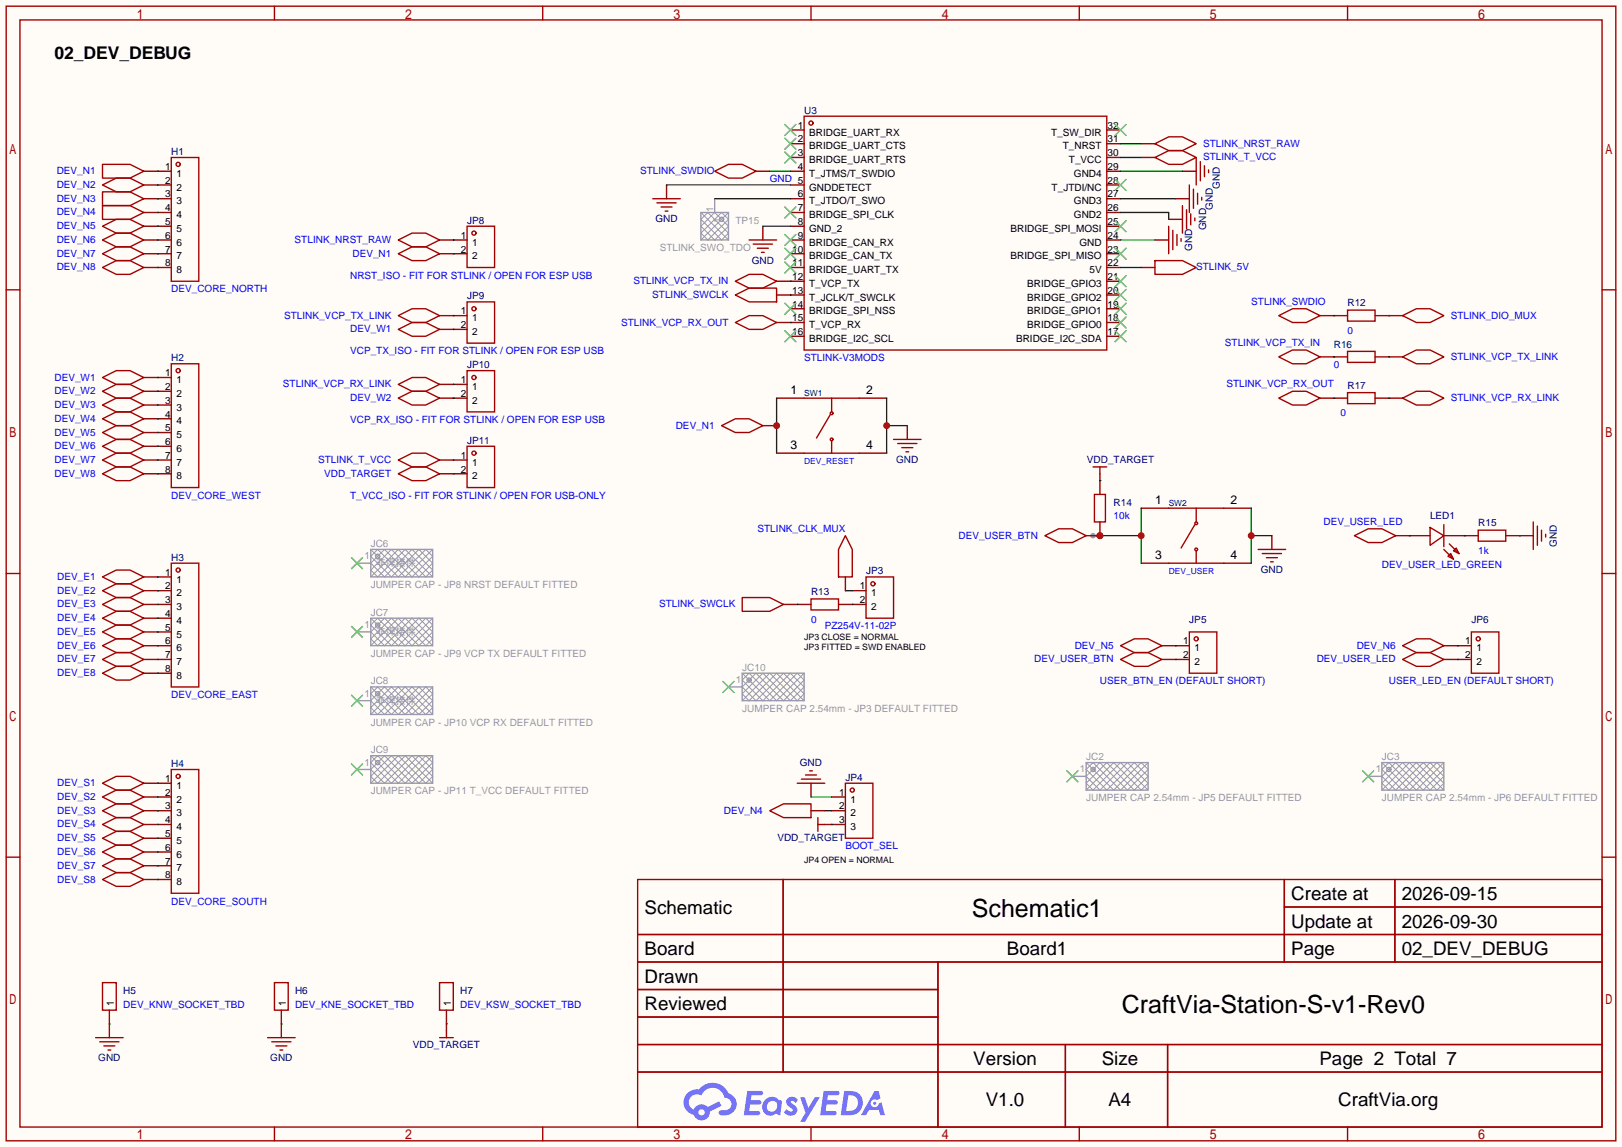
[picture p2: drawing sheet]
<svg xmlns="http://www.w3.org/2000/svg" width="299mm" height="212mm" viewBox="0 0 299 212" stroke-linecap="round" stroke-linejoin="round" font-family="sans-serif">
<path d="M0 0h299.5v211.8h-299.5z" fill="#fffcf7"/>
<g fill="none" stroke="#a10000" stroke-width=".25">
<path d="M1.1 1.1h297.2v209.6h-297.2zM3.7 3.7h292.1v204.5h-292.1zM50.7 1.1v2.6M100.2 1.1v2.6M149.7 1.1v2.6M199.3 1.1v2.6M248.8 1.1v2.6M1.1 53.5h2.6M295.8 53.5h2.5M1.1 105.9h2.6M295.8 105.9h2.5M1.1 158.3h2.6"/>
<path d="M295.8 158.3h2.5M117.7 162.4h178.1v45.8h-178.1zM117.7 172.6h178.1M117.7 177.7h178.1M144.6 162.4v35.6M173.2 177.7v30.5M237.1 162.4v15.3M237.1 167.5h58.7M257.5 162.4v15.3M117.7 182.8h55.5M117.7 192.9h178.1M117.7 187.8h55.5"/>
<path d="M117.7 198h178.1M196.7 192.9v15.3M215.6 192.9v15.3M50.7 208.2v2.5M100.2 208.2v2.5M149.7 208.2v2.5M199.3 208.2v2.5M248.8 208.2v2.5"/>
</g>
<g fill="#5487ff">
<path d="M145.5 202.8a1.3 1.3 0 0 1 1.8 .3l-.4 .6a.54 .54 0 0 0-.9-.2l.1 .2a1.58 1.58 0 0 1 1.1 1.6 1.43 1.43 0 0 1-2.5 .1l.5-.6a.64 .64 0 0 0 .5 .5 .64 .64 0 0 0 .7-.3l-.2-.2a1.6 1.6 0 0 1-1-1.6z"/>
<path d="M147.7 202.7h.9l.7 1.9 1.1-1.9h.9l-2.7 4.5h-.9l1-1.7z"/>
<path d="M138 201.5h1.6a1.31 1.31 0 0 1 1.2 .2 .4 .4 0 0 1-.3 .6h-1.8l-.1 .9h1.6a.4 .4 0 0 1 .4 .4 .4 .4 0 0 1-.4 .4h-1.7l-.2 1.2h.8a1.23 1.23 0 0 1 1.2 .2 .39 .39 0 0 1-.3 .6h-2.7z"/>
<path d="M152.1 201.5h1.6a1.32 1.32 0 0 1 1.3 .2 .39 .39 0 0 1-.4 .6h-1.7l-.2 .9h1.7a.4 .4 0 0 1 .3 .4 .4 .4 0 0 1-.4 .4h-1.7l-.2 1.2h.8a1.23 1.23 0 0 1 1.2 .2 .39 .39 0 0 1-.3 .6h-2.7z"/>
<path d="M161.5 201.5h.7l.4 1.3-.7 .4a.75 .75 0 0 0-1.1 .3 .75 .75 0 0 0 .5 1 .75 .75 0 0 0 .9-.6l.6-.3 .6 2.4h-.9l-.2-1h-1.9l-.5 1h-.9z"/>
<path d="M155.9 201.5l-.7 4.5h1.5a2.27 2.27 0 0 0 2.6-2.3 2.27 2.27 0 0 0-2.7-2.2zM156.6 202.3a1.5 1.5 0 0 1 1.8 1.5 1.5 1.5 0 0 1-1.9 1.4h-.3z"/>
<path d="M141.3 203.1a1.62 1.62 0 0 0-.4 2.1 1.62 1.62 0 0 0 2 .7l.4-.3 .3 .3 .5 .1 .3-2.5-.2-.3h-.4a1.58 1.58 0 0 0-2.5-.1zM141.9 203.6a.99 .99 0 0 1 1.6 .3 .99 .99 0 0 1-.9 1.4 .94 .94 0 0 1-1-.5 .94 .94 0 0 1 .3-1.2z"/>
<path d="M126.9 201.9a2.37 2.37 0 0 0 1.2 4 1.54 1.54 0 0 0 1.7 1 1.54 1.54 0 0 0 1.3-1.6l2.1-1.1-.5-.8-2 1.1a1.57 1.57 0 0 0-2.6 .4 1.5 1.5 0 0 1-.8-2.1 1.5 1.5 0 0 1 2.2-.5 2.23 2.23 0 0 1 2.3-1.4 2.23 2.23 0 0 1 2 1.8 1.16 1.16 0 0 1 1.2 1.1 1.16 1.16 0 0 1-1 1.3h-.7a.47 .47 0 0 0-.6 .3 .47 .47 0 0 0 .4 .6 2.23 2.23 0 0 0 2.3-.7 2.23 2.23 0 0 0 .4-2.3 2.16 2.16 0 0 0-1.3-1.1 3.2 3.2 0 0 0-5.4-.7l-1.2 .1zM129 205.4a.58 .58 0 0 1 1.1 0 .58 .58 0 0 1-1.1 0z"/>
<circle cx="161.5" cy="203.8" r=".28"/>
</g>
<g fill="none" stroke="#a10000" stroke-width=".25">
<path d="M31.6 29.1h5.1v22.8h-5.1zM120.5 36.7h5.1M121.3 37.5h3.5M122 38.2h2.1M122.8 39h.5M132 31.6l2.5-1.2h2.5l2.6 1.2-2.6 1.3h-2.5zM148.5 21.5h55.8v43.1h-55.8zM220.9 29.1v5.1M221.6 29.8v3.6M222.4 30.6v2M223.1 31.4v.5M135.8 54.5l2.5-1.3h5.1v2.6h-5.1z"/>
<path d="M138.3 44.3h5.1M139.1 45.1h3.5M139.8 45.8h2.1M140.6 46.6h.5M213.2 48.1h5.1l2.6 1.3-2.6 1.3h-5.1zM236.1 58.3l2.5-1.3h2.6l2.5 1.3-2.5 1.3h-2.6zM248.8 57.3h5.1v2h-5.1zM148.5 73.5h10.1M153.3 76.6l-2.6 4.3M153.5 73.5v2.6M148.5 83.7h10.1M153.5 81.4v2.3"/>
<path d="M137 110.4h5.1l2.6 1.2-2.6 1.3h-5.1zM149.7 110.6h5.1v2h-5.1zM159.9 106.6h5.1v7.6h-5.1zM147.2 144.7h5.1M148 143.9h3.5M148.7 143.1h2M149.5 142.4h.5M151 151v2.5M151 152.3h1.3M156.1 144.7h5.1v10.1h-5.1zM17.7 191.6h5M18.4 192.4h3.6"/>
<path d="M18.9 181.5h2.6v5.1h-2.6zM19.2 193.2h2M19.9 193.9h.5M49.4 191.6h5.1M50.2 192.4h3.5M50.7 181.5h2.5v5.1h-2.5zM50.9 193.2h2.1M51.7 193.9h.5M81.2 181.5h2.5v5.1h-2.5zM81.2 191.6h2.5M82.4 190.4v1.2"/>
<circle cx="32.9" cy="30.4" r=".38"/>
<circle cx="149.7" cy="22.7" r=".38"/>
<circle cx="153.5" cy="76.3" r=".25"/>
<circle cx="153.5" cy="81.2" r=".25"/>
<circle cx="161.2" cy="107.8" r=".38"/>
<circle cx="157.4" cy="145.9" r=".38"/>
</g>
<g fill="none" stroke="#870000" stroke-width=".25">
<path d="M29.1 31.6h2.5M29.1 34.2h2.5M29.1 36.7h2.5M29.1 39.2h2.5M123.1 34.2v2.5M139.6 31.6h2.5M145.9 24h2.6M145.9 26.5h2.6M145.9 29.1h2.6M145.9 31.6h2.6M145.9 34.2h2.6M145.9 36.7h2.6"/>
<path d="M145.9 39.2h2.6M204.3 24h2.6M204.3 26.5h2.6M204.3 29.1h2.6M204.3 31.6h2.6M204.3 34.2h2.6M204.3 36.7h2.6M204.3 39.2h2.6M218.3 31.6h2.6M29.1 41.8h2.5M29.1 44.3h2.5M29.1 46.9h2.5"/>
<path d="M29.1 49.4h2.5M140.8 41.8v2.5M143.4 54.5h5.1M145.9 41.8h2.6M145.9 44.3h2.6M145.9 46.9h2.6M145.9 49.4h2.6M145.9 51.9h2.6M145.9 57h2.6M145.9 59.6h2.6M204.3 41.8h2.6M204.3 44.3h2.6"/>
<path d="M204.3 46.9h2.6M204.3 49.4h2.6M204.3 51.9h2.6M204.3 54.5h2.6M204.3 57h2.6M204.3 59.6h2.6M210.7 49.4h2.5M243.7 58.3h5.1M253.9 58.3h2.5M143.4 73.5h5.1M145.9 62.1h2.6M158.6 73.5h5.1"/>
<path d="M204.3 62.1h2.6M143.4 83.7h5.1M158.6 83.7h5.1M144.7 111.6h5M154.8 111.6h5.1M157.4 109.1h2.5M149.7 144.7v2.5M152.3 152.3h3.8M153.5 147.2h2.6M153.5 149.7h2.6M20.2 186.6v5M51.9 186.6v5"/>
<path d="M82.4 186.6v3.8"/>
</g>
<g fill="none" stroke="#3c3" stroke-width=".25">
<path d="M144.9 23l2 2M144.9 25.5l2 2.1M144.9 28.1l2 2M144.9 38.2l2 2.1M146.9 23l-2 2M146.9 25.5l-2 2.1M146.9 28.1l-2 2M146.9 38.2l-2 2.1M205.9 33.1l2 2.1M205.9 23l2 2M207.9 33.1l-2 2.1M207.9 23l-2 2"/>
<path d="M144.9 43.3l2 2M144.9 45.8l2 2.1M144.9 48.4l2 2M144.9 56l2 2M146.9 43.3l-2 2M146.9 45.8l-2 2.1M146.9 48.4l-2 2M146.9 56l-2 2M205.9 58.5l2 2.1M205.9 56l2 2M205.9 53.5l2 2M205.9 50.9l2 2.1"/>
<path d="M205.9 45.8l2 2.1M205.9 40.8l2 2M207.9 58.5l-2 2.1M207.9 56l-2 2M207.9 53.5l-2 2M207.9 50.9l-2 2.1M207.9 45.8l-2 2.1M207.9 40.8l-2 2M144.9 61.1l2 2M146.9 61.1l-2 2M205.9 61.1l2 2M207.9 61.1l-2 2"/>
</g>
<g fill="none" stroke="#008700" stroke-width=".25">
<path d="M29.1 31.6h.1M29.1 34.2h.1M29.1 36.7h.1M29.1 39.2h.1M123.1 34.2h22.8M142.1 31.6h3.8M206.9 31.6h11.4M206.9 26.5h3.8M206.9 36.7h10.1M206.9 39.2h8.9v1.3M140.8 41.8h5.1M145.9 54.5h.1"/>
<path d="M206.9 49.4h3.8M206.9 44.3h6.3M246.3 58.3h.1M256.4 58.3h.1M143.4 73.5v10.2M163.7 73.5v10.2M163.7 78.6h3.8M156.1 109.1h1.3M157.4 111.6h.1M149.7 147.2h3.8M152.3 149.7h1.2M153.5 152.3h.1"/>
<path d="M20.2 189.1h.1M51.9 189.1h.1M82.4 189.1h.1"/>
</g>
<circle cx="163.7" cy="78.6" r=".63" fill="#c00"/>
<path d="M167.5 78.6v2.6M203.1 87.5v3.8M203.1 96.4v2.5M210.7 93.9h5.1M225.9 93.9h5.1M210.7 104h5.1M225.9 104h5.1" fill="none" stroke="#870000" stroke-width=".25"/>
<g fill="none" stroke="#a10000" stroke-width=".25">
<path d="M165 81.2h5.1M165.7 81.9h3.6M166.5 82.7h2M167.3 83.4h.5M201.8 86.2h2.5M202.1 91.3h2v5.1h-2zM203.1 86.2v1.3M215.8 93.9h10.1M220.6 96.9l-2.5 4.3M220.9 93.9v2.5M215.8 104h10.1M220.9 101.7v2.3"/>
<circle cx="220.9" cy="96.6" r=".25"/>
<circle cx="220.9" cy="101.5" r=".25"/>
</g>
<path d="M201.8 98.9h8.9M210.7 93.9v10.1" fill="none" stroke="#008700" stroke-width=".25"/>
<g fill="#c00">
<circle cx="203.1" cy="98.9" r=".63"/>
<circle cx="210.7" cy="98.9" r=".63"/>
</g>
<circle cx="201.8" cy="98.9" r=".51" fill="#999"/>
<path d="M200.5 98.9h2.6" fill="none" stroke="#870000" stroke-width=".25"/>
<circle cx="203.1" cy="98.9" r=".63" fill="#c00"/>
<path d="M192.9 98.9l2.6-1.2h2.5l2.5 1.2-2.5 1.3h-2.5z" fill="none" stroke="#a10000" stroke-width=".25"/>
<path d="M231 93.9v10.1M231 98.9h3.8" fill="none" stroke="#008700" stroke-width=".25"/>
<circle cx="231" cy="98.9" r=".63" fill="#c00"/>
<g fill="none" stroke="#870000" stroke-width=".25">
<path d="M26.5 34.2h2.6M210.7 26.5h2.5M210.7 29.1h2.5M217 36.7h2.6M26.5 49.4h2.6M26.5 46.9h2.6M26.5 44.3h2.6M26.5 41.8h2.6M81.2 44.3h5M81.2 58.3h5M83.7 46.9h2.5M143.4 51.9h2.5"/>
<path d="M143.4 59.6h2.5M213.2 44.3h2.6M215.8 40.5h2.5M256.4 58.3h2.6M26.5 69.7h5.1M26.5 72.3h5.1M26.5 74.8h5.1M26.5 77.3h5.1M26.5 79.9h5.1M81.2 73.5h5M81.2 60.8h5M81.2 71h5"/>
<path d="M140.8 78.6h2.6M243.7 65.9h5.1M243.7 73.5h5.1M253.9 65.9h5.1M253.9 73.5h5.1M26.5 82.4h5.1M26.5 85h5.1M26.5 87.5h5.1M81.2 85h5M81.2 87.5h5M234.8 98.9v2.6M257.7 98.9h6.3"/>
<path d="M266.6 98.9h6.3M278 98.9h5.1M26.5 106.6h5.1M26.5 109.1h5.1M26.5 111.6h5.1M26.5 114.2h5.1M26.5 116.7h5.1M26.5 119.3h5.1M156.1 106.6v2.5M214.5 119.3h5.1M266.6 119.3h5.1M26.5 121.8h5.1"/>
<path d="M26.5 124.3h5.1M214.5 121.8h5.1M266.6 121.8h5.1M26.5 144.7h5.1M26.5 147.2h5.1M26.5 149.7h5.1M26.5 152.3h5.1M26.5 154.8h5.1M26.5 157.4h5.1M26.5 159.9h5.1M26.5 162.4h5.1"/>
</g>
<g fill="none" stroke="#a10000" stroke-width=".25">
<path d="M18.9 34.2l2.6-1.3h2.5l2.5 1.3-2.5 1.2h-2.5zM213.2 26.5l2.6-1.2h2.5l2.6 1.2-2.6 1.3h-2.5zM213.2 29.1l2.6-1.3h2.5l2.6 1.3-2.6 1.3h-2.5zM218.3 38v5.1M219.1 38.7v3.6M219.6 34.2v5M219.8 39.5v2M220.3 34.9v3.6M221.1 35.7v2M221.9 36.4v.6M18.9 49.4l2.6-1.3h2.5l2.5 1.3-2.5 1.3h-2.5zM18.9 46.9l2.6-1.3h2.5l2.5 1.3-2.5 1.2h-2.5z"/>
<path d="M18.9 41.8l2.6-1.3h2.5l2.5 1.3-2.5 1.3h-2.5zM18.9 44.3l2.6-1.2h2.5l2.5 1.2-2.5 1.3h-2.5zM73.5 44.3l2.6-1.2h2.5l2.6 1.2-2.6 1.3h-2.5zM73.5 58.3l2.6-1.3h2.5l2.6 1.3-2.6 1.3h-2.5zM86.2 41.8h5.1v7.6h-5.1zM86.2 55.8h5.1v7.6h-5.1zM135.8 51.9l2.5-1.2h2.5l2.6 1.2-2.6 1.3h-2.5zM135.8 59.6l2.5-1.3h2.5l2.6 1.3-2.6 1.2h-2.5zM215.8 41.8v5.1M216.5 42.5v3.6M217.3 43.3v2M218.1 44.1v.5"/>
<path d="M220.6 40.3v.5M259 58.3l2.5-1.3h2.5l2.6 1.3-2.6 1.3h-2.5zM18.9 74.8l2.6-1.3h2.5l2.5 1.3-2.5 1.3h-2.5zM18.9 77.3l2.6-1.2h2.5l2.5 1.2-2.5 1.3h-2.5zM18.9 79.9l2.6-1.3h2.5l2.5 1.3-2.5 1.3h-2.5zM18.9 69.7l2.6-1.2h2.5l2.5 1.2-2.5 1.3h-2.5zM18.9 72.3l2.6-1.3h2.5l2.5 1.3-2.5 1.2h-2.5zM31.6 67.2h5.1v22.8h-5.1zM73.5 71l2.6-1.3h2.5l2.6 1.3-2.6 1.3h-2.5zM73.5 60.8l2.6-1.2h2.5l2.6 1.2-2.6 1.3h-2.5zM73.5 73.5l2.6-1.2h2.5l2.6 1.2-2.6 1.3h-2.5zM86.2 68.5h5.1v7.6h-5.1z"/>
<path d="M236.1 65.9l2.5-1.3h2.6l2.5 1.3-2.5 1.3h-2.6zM236.1 73.5l2.5-1.2h2.6l2.5 1.2-2.5 1.3h-2.6zM248.8 64.9h5.1v2h-5.1zM248.8 72.5h5.1v2h-5.1zM259 65.9l2.5-1.3h2.5l2.6 1.3-2.6 1.3h-2.5zM259 73.5l2.5-1.2h2.5l2.6 1.2-2.6 1.3h-2.5zM18.9 82.4l2.6-1.2h2.5l2.5 1.2-2.5 1.3h-2.5zM18.9 85l2.6-1.3h2.5l2.5 1.3-2.5 1.2h-2.5zM18.9 87.5l2.6-1.3h2.5l2.5 1.3-2.5 1.3h-2.5zM73.5 87.5l2.6-1.3h2.5l2.6 1.3-2.6 1.3h-2.5zM73.5 85l2.6-1.3h2.5l2.6 1.3-2.6 1.2h-2.5zM86.2 82.4h5.1v7.6h-5.1z"/>
<path d="M156.1 98.9l1.3 2.6v5.1h-2.6v-5.1zM250.1 98.9l2.5-1.2h2.5l2.6 1.2-2.6 1.3h-2.5zM264 97.4l2.6 1.5-2.6 1.8zM266.6 96.9v4.1M272.9 97.9h5.1v2h-5.1zM283.1 96.4v5.1M283.8 97.2v3.5M284.6 97.9v2M285.4 98.7v.5M18.9 106.6l2.6-1.3h2.5l2.5 1.3-2.5 1.2h-2.5zM18.9 109.1l2.6-1.3h2.5l2.5 1.3-2.5 1.3h-2.5zM18.9 111.6l2.6-1.2h2.5l2.5 1.2-2.5 1.3h-2.5z"/>
<path d="M18.9 114.2l2.6-1.3h2.5l2.5 1.3-2.5 1.2h-2.5zM18.9 116.7l2.6-1.3h2.5l2.5 1.3-2.5 1.3h-2.5zM18.9 119.3l2.6-1.3h2.5l2.5 1.3-2.5 1.2h-2.5zM31.6 104h5.1v22.9h-5.1zM206.9 119.3l2.5-1.3h2.6l2.5 1.3-2.5 1.2h-2.6zM219.6 116.7h5.1v7.6h-5.1zM232.3 101.5h5.1M233 102.2h3.6M233.8 103h2M234.6 103.8h.5M259 119.3l2.5-1.3h2.5l2.6 1.3-2.6 1.2h-2.5zM266.6 101.5l1.8 1.8"/>
<path d="M267.3 102.7l.5-.5 .6 1.1zM267.6 100.5l1.8 1.7M268.4 101.7l.5-.5 .5 1zM271.7 116.7h5v7.6h-5zM18.9 121.8l2.6-1.3h2.5l2.5 1.3-2.5 1.3h-2.5zM18.9 124.3l2.6-1.2h2.5l2.5 1.2-2.5 1.3h-2.5zM206.9 121.8l2.5-1.3h2.6l2.5 1.3-2.5 1.3h-2.6zM259 121.8l2.5-1.3h2.5l2.6 1.3-2.6 1.3h-2.5zM18.9 144.7l2.6-1.3h2.5l2.5 1.3-2.5 1.2h-2.5zM18.9 147.2l2.6-1.3h2.5l2.5 1.3-2.5 1.3h-2.5zM18.9 149.7l2.6-1.2h2.5l2.5 1.2-2.5 1.3h-2.5zM18.9 152.3l2.6-1.3h2.5l2.5 1.3-2.5 1.2h-2.5z"/>
<path d="M18.9 154.8l2.6-1.3h2.5l2.5 1.3-2.5 1.3h-2.5zM18.9 157.4l2.6-1.3h2.5l2.5 1.3-2.5 1.2h-2.5zM18.9 159.9l2.6-1.3h2.5l2.5 1.3-2.5 1.3h-2.5zM31.6 142.1h5.1v22.9h-5.1zM18.9 162.4l2.6-1.2h2.5l2.5 1.2-2.5 1.3h-2.5z"/>
<circle cx="87.5" cy="43.1" r=".38"/>
<circle cx="87.5" cy="57" r=".38"/>
<circle cx="32.9" cy="68.5" r=".38"/>
<circle cx="87.5" cy="69.7" r=".38"/>
<circle cx="87.5" cy="83.7" r=".38"/>
<circle cx="32.9" cy="105.3" r=".38"/>
<circle cx="220.9" cy="118" r=".38"/>
<circle cx="272.9" cy="118" r=".38"/>
<circle cx="32.9" cy="143.4" r=".38"/>
</g>
<g fill="none" stroke="#008700" stroke-width=".25">
<path d="M132 36.7h13.9M206.9 29.1h3.8M29.1 41.8h.1M29.1 44.3h.1M29.1 49.4h.1M29.1 46.9h.1M83.7 58.3h.1M83.7 44.3h.1M83.7 46.9h.1M145.9 51.9h.1M145.9 59.6h.1M29.1 74.8h.1"/>
<path d="M29.1 77.3h.1M29.1 79.9h.1M29.1 72.3h.1M29.1 69.7h.1M83.7 71h.1M246.3 65.9h.1M246.3 73.5h.1M256.4 65.9h.1M256.4 73.5h.1M29.1 82.4h.1M29.1 85h.1M29.1 87.5h.1"/>
<path d="M83.7 87.5h.1M83.7 85h.1M203.1 88.8h.1M260.2 98.9h.1M270.4 98.9h.1M280.5 98.9h.1M29.1 106.6h.1M29.1 109.1h.1M29.1 111.6h.1M29.1 114.2h.1M29.1 116.7h.1M29.1 119.3h.1"/>
<path d="M147.2 111.6h.1M217 119.3h.1M269.1 119.3h.1M29.1 121.8h.1M29.1 124.3h.1M217 121.8h.1M269.1 121.8h.1M29.1 144.7h.1M29.1 147.2h.1M29.1 149.7h.1M29.1 152.3h.1M29.1 154.8h.1"/>
<path d="M29.1 157.4h.1M29.1 159.9h.1M29.1 162.4h.1"/>
</g>
<g fill="none" stroke="#999" stroke-width=".18">
<path d="M129.4 39.2l5.1 5.1M134.5 39.2l-5.1 5.1M129.4 40.5l1.3-1.3 3.8 3.9-1.3 1.2zM129.4 41.8l2.6-2.6 2.5 2.6-2.5 2.5zM129.4 43.1l3.8-3.9 1.3 1.3-3.8 3.8zM133.4 40.2l.2 .1M133.6 40.7l-.2 .2M68.5 101.5l5 5.1 5.1-5.1 1.3 1.2-3.8 3.9-5.1-5.1-2.5 2.5 2.5 2.6 5.1-5.1 3.8 3.8-1.3 1.3-5.1-5.1-5 5.1M68.5 114.2l5 5.1 5.1-5.1 1.3 1.2-3.8 3.9-5.1-5.1-2.5 2.5 2.5 2.6 5.1-5.1 3.8 3.8-1.3 1.3-5.1-5.1-5 5.1M69.9 102.4l.2 .2M69.9 115.1l.2 .2M70.1 102.9l-.2 .2"/>
<path d="M70.1 115.6l-.2 .2M79.9 101.5l-5.1 5.1-5.1-5.1-1.2 1.2 3.8 3.9 5-5.1 2.6 2.5-2.6 2.6-5-5.1-3.8 3.8 1.2 1.3 5.1-5.1 5.1 5.1M79.9 114.2l-5.1 5.1-5.1-5.1-1.2 1.2 3.8 3.9 5-5.1 2.6 2.5-2.6 2.6-5-5.1-3.8 3.8 1.2 1.3 5.1-5.1 5.1 5.1M68.5 126.9l5 5.1 5.1-5.1 1.3 1.2-3.8 3.9-5.1-5.1-2.5 2.5 2.5 2.6 5.1-5.1 3.8 3.8-1.3 1.3-5.1-5.1-5 5.1M68.5 139.6l5 5.1 5.1-5.1 1.3 1.2-3.8 3.9-5.1-5.1-2.5 2.5 2.5 2.6 5.1-5.1 3.8 3.8-1.3 1.3-5.1-5.1-5 5.1M69.9 127.8l.2 .2M70.1 128.3l-.2 .2M79.9 126.9l-5.1 5.1-5.1-5.1-1.2 1.2 3.8 3.9 5-5.1 2.6 2.5-2.6 2.6-5-5.1-3.8 3.8 1.2 1.3 5.1-5.1 5.1 5.1M79.9 139.6l-5.1 5.1-5.1-5.1-1.2 1.2 3.8 3.9 5-5.1 2.6 2.5-2.6 2.6-5-5.1-3.8 3.8 1.2 1.3 5.1-5.1 5.1 5.1M137 124.3l5.1 5.1 5.1-5.1 1.3 1.3-3.8 3.8-5.1-5.1-2.6 2.6 2.6 2.5 5.1-5.1 3.8 3.8-1.3 1.3-5.1-5.1-5.1 5.1M138.5 125.3l.1 .1M138.6 125.8l-.1 .1"/>
<path d="M148.5 124.3l-5.1 5.1-5.1-5.1-1.3 1.3 3.8 3.8 5.1-5.1 2.6 2.6-2.6 2.5-5.1-5.1-3.8 3.8 1.3 1.3 5.1-5.1 5.1 5.1M69.9 140.5l.2 .2M70.1 141l-.2 .2M200.5 140.8l5.1 5.1 5.1-5.1 1.3 1.3-3.8 3.8-5.1-5.1-2.6 2.6 2.6 2.5 5.1-5.1 3.8 3.9-1.3 1.2-5.1-5.1-5.1 5.1M202 141.8l.1 .1M202.1 142.3l-.1 .2M212 140.8l-5.1 5.1-5.1-5.1-1.3 1.3 3.8 3.8 5.1-5.1 2.6 2.6-2.6 2.5-5.1-5.1-3.8 3.9 1.3 1.2 5.1-5.1 5.1 5.1M255.1 140.8l5.1 5.1 5.1-5.1 1.3 1.3-3.8 3.8-5.1-5.1-2.6 2.6 2.6 2.5 5.1-5.1 3.8 3.9-1.3 1.2-5.1-5.1-5.1 5.1M256.6 141.8l.2 .1M256.8 142.3l-.2 .2M266.6 140.8l-5.1 5.1-5.1-5.1-1.3 1.3 3.9 3.8 5-5.1 2.6 2.6-2.6 2.5-5-5.1-3.9 3.9 1.3 1.2 5.1-5.1 5.1 5.1"/>
</g>
<g fill="none" stroke="#999" stroke-width=".25">
<path d="M129.4 39.2h5.1v5.1h-5.1zM132 36.7v2.5M65.9 104h2.6M65.9 116.7h2.6M68.5 101.5h11.4v5.1h-11.4zM68.5 114.2h11.4v5.1h-11.4zM65.9 129.4h2.6M68.5 126.9h11.4v5.1h-11.4zM68.5 139.6h11.4v5.1h-11.4zM134.5 126.9h2.5M137 124.3h11.5v5.1h-11.5zM65.9 142.1h2.6"/>
<path d="M198 143.4h2.5M200.5 140.8h11.5v5.1h-11.5zM252.6 143.4h2.5M255.1 140.8h11.5v5.1h-11.5z"/>
<circle cx="133.2" cy="40.5" r=".38"/>
<circle cx="69.7" cy="115.4" r=".38"/>
<circle cx="69.7" cy="102.7" r=".38"/>
<circle cx="69.7" cy="128.1" r=".38"/>
<circle cx="138.3" cy="125.6" r=".38"/>
<circle cx="69.7" cy="140.8" r=".38"/>
<circle cx="201.8" cy="142.1" r=".38"/>
<circle cx="256.4" cy="142.1" r=".38"/>
</g>
<g fill="none" stroke="#3c3" stroke-width=".25">
<path d="M64.9 103l2 2M64.9 115.7l2 2M66.9 103l-2 2M66.9 115.7l-2 2M64.9 128.4l2 2M66.9 128.4l-2 2M133.5 125.9l2 2M135.5 125.9l-2 2M64.9 141.1l2 2M66.9 141.1l-2 2M197 142.4l2 2M199 142.4l-2 2"/>
<path d="M251.6 142.4l2 2M253.6 142.4l-2 2"/>
</g>
<circle cx="143.4" cy="78.6" r=".63" fill="#c00"/>
<path d="M18.9 30.4h5.1l2.5 1.2-2.5 1.3h-5.1zM18.9 35.4h5.1l2.5 1.3-2.5 1.3h-5.1zM18.9 38h5.1l2.5 1.2-2.5 1.3h-5.1zM73.5 46.9l2.6-1.3h2.5l2.6 1.3-2.6 1.2h-2.5zM133.2 78.6l2.6-1.3h2.5l2.5 1.3-2.5 1.3h-2.5zM142.1 149.7l2.6-1.2h5v2.5h-5z" fill="none" stroke="#a10000" stroke-width=".25"/>
<path d="M26.5 31.6h2.6M26.5 36.7h2.6M26.5 39.2h2.6M81.2 46.9h2.5M149.7 149.7h2.6" fill="none" stroke="#870000" stroke-width=".25"/>
<path d="M83.7 73.5h.1M83.7 60.8h.1" fill="none" stroke="#008700" stroke-width=".25"/>
<g font-size="4.6">
<text x="179.4" y="169.4">Schematic1</text>
<text x="207.1" y="187.1">CraftVia-Station-S-v1-Rev0</text>
</g>
<g font-size="3.5">
<text x="238.4" y="166.2">Create at</text>
<text x="258.8" y="166.2">2026-09-15</text>
<text x="119" y="168.8">Schematic</text>
<text x="238.4" y="171.3">Update at</text>
<text x="258.8" y="171.3">2026-09-30</text>
<text x="119" y="176.4">Board</text>
<text x="185.9" y="176.4">Board1</text>
<text x="238.4" y="176.4">Page</text>
<text x="258.8" y="176.4">02_DEV_DEBUG</text>
<text x="119" y="181.5">Drawn</text>
<text x="119" y="186.6">Reviewed</text>
<text x="179.7" y="196.7">Version</text>
<text x="203.4" y="196.7">Size</text>
<text x="243.6" y="196.7">Page 2 Total 7</text>
<text x="182" y="204.3">V1.0</text>
<text x="204.7" y="204.3">A4</text>
<text x="247.1" y="204.3">CraftVia.org</text>
</g>
<text font-size="3.2" x="10" y="10.8">02_DEV_DEBUG</text>
<g font-size="2.2">
<text x="145.9" y="72.8">1</text>
<text x="159.9" y="72.8">2</text>
<text x="145.9" y="83">3</text>
<text x="159.9" y="83">4</text>
<text x="213.3" y="93.1">1</text>
<text x="227.2" y="93.1">2</text>
<text x="213.3" y="103.3">3</text>
<text x="227.2" y="103.3">4</text>
</g>
<g font-size="1.8">
<text x="147.3" y="23.8">1</text>
<text x="204.5" y="23.8">32</text>
<text x="147.3" y="26.3">2</text>
<text x="147.3" y="28.9">3</text>
<text x="149.4" y="25">BRIDGE_UART_RX</text>
<text x="149.4" y="27.6">BRIDGE_UART_CTS</text>
<text x="194.1" y="25">T_SW_DIR</text>
<text x="196.2" y="27.6">T_NRST</text>
<text x="204.5" y="28.9">30</text>
<text x="204.5" y="26.3">31</text>
<text x="30.5" y="31.4">1</text>
<text x="30.5" y="33.9">2</text>
<text x="32.6" y="32.7">1</text>
<text x="32.6" y="35.2">2</text>
<text x="147.3" y="31.4">4</text>
<text x="149.4" y="30.1">BRIDGE_UART_RTS</text>
<text x="149.4" y="32.7">T_JTMS/T_SWDIO</text>
<text x="149.4" y="35.2">GNDDETECT</text>
<text x="194.2" y="35.2">T_JTDI/NC</text>
<text x="197.3" y="30.1">T_VCC</text>
<text x="198.3" y="32.7">GND4</text>
<text x="204.5" y="33.9">28</text>
<text x="204.5" y="31.4">29</text>
<text x="30.5" y="36.5">3</text>
<text x="30.5" y="39">4</text>
<text x="30.5" y="41.6">5</text>
<text x="32.6" y="37.7">3</text>
<text x="32.6" y="40.3">4</text>
<text x="147.3" y="36.5">6</text>
<text x="147.3" y="39">7</text>
<text x="147.3" y="41.6">8</text>
<text x="149.4" y="37.7">T_JTDO/T_SWO</text>
<text x="149.4" y="40.3">BRIDGE_SPI_CLK</text>
<text x="198.3" y="40.3">GND2</text>
<text x="198.3" y="37.7">GND3</text>
<text x="204.5" y="41.6">25</text>
<text x="204.5" y="39">26</text>
<text x="204.5" y="36.5">27</text>
<text x="30.5" y="44.1">6</text>
<text x="30.5" y="46.6">7</text>
<text x="32.6" y="42.8">5</text>
<text x="32.6" y="45.4">6</text>
<text x="32.6" y="47.9">7</text>
<text x="85.1" y="44.1">1</text>
<text x="85.1" y="46.6">2</text>
<text x="87.2" y="45.4">1</text>
<text x="87.2" y="47.9">2</text>
<text x="146.3" y="46.6">10</text>
<text x="147.3" y="44.1">9</text>
<text x="149.4" y="42.8">GND_2</text>
<text x="149.4" y="45.4">BRIDGE_CAN_RX</text>
<text x="149.4" y="47.9">BRIDGE_CAN_TX</text>
<text x="186.6" y="47.9">BRIDGE_SPI_MISO</text>
<text x="186.6" y="42.8">BRIDGE_SPI_MOSI</text>
<text x="199.3" y="45.4">GND</text>
<text x="204.5" y="46.6">23</text>
<text x="204.5" y="44.1">24</text>
<text x="30.5" y="49.2">8</text>
<text x="32.6" y="50.4">8</text>
<text x="146.3" y="49.2">11</text>
<text x="146.3" y="51.7">12</text>
<text x="149.4" y="50.4">BRIDGE_UART_TX</text>
<text x="149.4" y="53">T_VCP_TX</text>
<text x="189.6" y="53">BRIDGE_GPIO3</text>
<text x="201.1" y="50.4">5V</text>
<text x="204.5" y="51.7">21</text>
<text x="204.5" y="49.2">22</text>
<text x="85.1" y="58.1">1</text>
<text x="87.2" y="59.3">1</text>
<text x="146.3" y="54.3">13</text>
<text x="146.3" y="56.8">14</text>
<text x="146.3" y="59.3">15</text>
<text x="149.4" y="55.5">T_JCLK/T_SWCLK</text>
<text x="149.4" y="58.1">BRIDGE_SPI_NSS</text>
<text x="189.6" y="58.1">BRIDGE_GPIO1</text>
<text x="189.6" y="55.5">BRIDGE_GPIO2</text>
<text x="204.5" y="59.3">18</text>
<text x="204.5" y="56.8">19</text>
<text x="204.5" y="54.3">20</text>
<text x="85.1" y="60.6">2</text>
<text x="87.2" y="61.9">2</text>
<text x="146.3" y="61.9">16</text>
<text x="149.4" y="60.6">T_VCP_RX</text>
<text x="149.4" y="63.1">BRIDGE_I2C_SCL</text>
<text x="187.6" y="63.1">BRIDGE_I2C_SDA</text>
<text x="189.6" y="60.6">BRIDGE_GPIO0</text>
<text x="204.5" y="61.9">17</text>
<text x="30.5" y="69.5">1</text>
<text x="32.6" y="70.8">1</text>
<text x="85.1" y="70.8">1</text>
<text x="30.5" y="72">2</text>
<text x="30.5" y="74.6">3</text>
<text x="30.5" y="77.1">4</text>
<text x="32.6" y="73.3">2</text>
<text x="32.6" y="75.8">3</text>
<text x="85.1" y="73.3">2</text>
<text x="87.2" y="72">1</text>
<text x="87.2" y="74.6">2</text>
<text x="30.5" y="79.7">5</text>
<text x="30.5" y="82.2">6</text>
<text x="32.6" y="78.4">4</text>
<text x="32.6" y="80.9">5</text>
<text x="32.6" y="83.5">6</text>
<text x="30.5" y="84.7">7</text>
<text x="30.5" y="87.3">8</text>
<text x="32.6" y="86">7</text>
<text x="32.6" y="88.5">8</text>
<text x="85.1" y="84.7">1</text>
<text x="85.1" y="87.3">2</text>
<text x="87.2" y="86">1</text>
<text x="87.2" y="88.5">2</text>
<text x="30.5" y="106.3">1</text>
<text x="32.6" y="107.6">1</text>
<text x="30.5" y="108.9">2</text>
<text x="30.5" y="111.4">3</text>
<text x="30.5" y="113.9">4</text>
<text x="32.6" y="110.1">2</text>
<text x="32.6" y="112.7">3</text>
<text x="158.7" y="108.9">1</text>
<text x="158.7" y="111.4">2</text>
<text x="160.8" y="110.1">1</text>
<text x="160.8" y="112.7">2</text>
<text x="30.5" y="116.5">5</text>
<text x="30.5" y="119">6</text>
<text x="32.6" y="115.2">4</text>
<text x="32.6" y="117.8">5</text>
<text x="218.4" y="119">1</text>
<text x="270.5" y="119">1</text>
<text x="30.5" y="121.6">7</text>
<text x="30.5" y="124.1">8</text>
<text x="32.6" y="120.3">6</text>
<text x="32.6" y="122.8">7</text>
<text x="32.6" y="125.4">8</text>
<text x="218.4" y="121.6">2</text>
<text x="220.5" y="120.3">1</text>
<text x="220.5" y="122.8">2</text>
<text x="270.5" y="121.6">2</text>
<text x="272.6" y="120.3">1</text>
<text x="272.6" y="122.8">2</text>
<text x="30.5" y="144.4">1</text>
<text x="30.5" y="147">2</text>
<text x="30.5" y="149.5">3</text>
<text x="32.6" y="145.7">1</text>
<text x="32.6" y="148.2">2</text>
<text x="154.9" y="147">1</text>
<text x="154.9" y="149.5">2</text>
<text x="157" y="148.2">1</text>
<text x="30.5" y="152">4</text>
<text x="30.5" y="154.6">5</text>
<text x="32.6" y="150.8">3</text>
<text x="32.6" y="153.3">4</text>
<text x="32.6" y="155.9">5</text>
<text x="154.9" y="152">3</text>
<text x="157" y="150.8">2</text>
<text x="157" y="153.3">3</text>
<text x="30.5" y="157.1">6</text>
<text x="30.5" y="159.7">7</text>
<text x="32.6" y="158.4">6</text>
<text x="32.6" y="160.9">7</text>
<text x="30.5" y="162.2">8</text>
<text x="32.6" y="163.5">8</text>
<text x="21" y="185.8" transform="rotate(-90 21 185.8)">1</text>
<text x="52.8" y="185.8" transform="rotate(-90 52.8 185.8)">1</text>
<text x="83.2" y="185.8" transform="rotate(-90 83.2 185.8)">1</text>
</g>
<g font-size="1.8" fill="#000080">
<text x="148.5" y="21">U3</text>
<text x="31.6" y="28.6">H1</text>
<text x="225.2" y="34.9" transform="rotate(-90 225.2 34.9)">GND</text>
<text x="86.2" y="41.3">JP8</text>
<text x="121" y="41.1">GND</text>
<text x="223.9" y="38.8" transform="rotate(-90 223.9 38.8)">GND</text>
<text x="220.1" y="46.4" transform="rotate(-90 220.1 46.4)">GND</text>
<text x="222.7" y="42.6" transform="rotate(-90 222.7 42.6)">GND</text>
<text x="138.8" y="48.7">GND</text>
<text x="86.2" y="55.3">JP9</text>
<text x="248.8" y="56.6">R12</text>
<text x="246.3" y="64.2">R16</text>
<text x="31.6" y="66.7">H2</text>
<text x="86.2" y="68">JP10</text>
<text x="248.8" y="71.8">R17</text>
<text x="86.2" y="82">JP11</text>
<text x="165.5" y="85.5">GND</text>
<text x="200.7" y="85.5">VDD_TARGET</text>
<text x="205.6" y="93.4">R14</text>
<text x="264" y="95.9">LED1</text>
<text x="272.9" y="97.2">R15</text>
<text x="287.4" y="101" transform="rotate(-90 287.4 101)">GND</text>
<text x="31.6" y="103.6">H3</text>
<text x="159.9" y="106.1">JP3</text>
<text x="232.8" y="105.8">GND</text>
<text x="149.7" y="109.9">R13</text>
<text x="219.6" y="115">JP5</text>
<text x="271.7" y="115">JP6</text>
<text x="31.6" y="141.7">H4</text>
<text x="147.7" y="141.4">GND</text>
<text x="156.1" y="144.2">JP4</text>
<text x="143.5" y="155.4">VDD_TARGET</text>
<text x="22.7" y="183.6">H5</text>
<text x="54.5" y="183.6">H6</text>
<text x="85" y="183.6">H7</text>
<text x="18.1" y="196">GND</text>
<text x="49.9" y="196">GND</text>
<text x="76.2" y="193.5">VDD_TARGET</text>
</g>
<g font-size="1.8" fill="#00f">
<text x="222.1" y="27.1">STLINK_NRST_RAW</text>
<text x="222.1" y="29.6">STLINK_T_VCC</text>
<text x="10.5" y="34.7">DEV_N2</text>
<text x="10.5" y="32.2">DEV_N1</text>
<text x="118.2" y="32.2">STLINK_SWDIO</text>
<text x="142.1" y="33.7">GND 5</text>
<text x="10.5" y="37.3">DEV_N3</text>
<text x="10.5" y="39.8">DEV_N4</text>
<text x="10.5" y="47.4">DEV_N7</text>
<text x="10.5" y="42.3">DEV_N5</text>
<text x="10.5" y="44.9">DEV_N6</text>
<text x="54.4" y="44.9">STLINK_NRST_RAW</text>
<text x="65.1" y="47.4">DEV_N1</text>
<text x="10.5" y="50">DEV_N8</text>
<text x="64.6" y="51.5">NRST_ISO - FIT FOR STLINK / OPEN FOR ESP USB</text>
<text x="116.9" y="52.5">STLINK_VCP_TX_IN</text>
<text x="220.9" y="50">STLINK_5V</text>
<text x="31.6" y="54">DEV_CORE_NORTH</text>
<text x="52.4" y="58.8">STLINK_VCP_TX_LINK</text>
<text x="120.4" y="55">STLINK_SWCLK</text>
<text x="231" y="56.3">STLINK_SWDIO</text>
<text x="267.8" y="58.8">STLINK_DIO_MUX</text>
<text x="64.6" y="65.5">VCP_TX_ISO - FIT FOR STLINK / OPEN FOR ESP USB</text>
<text x="64.7" y="61.4">DEV_W1</text>
<text x="114.7" y="60.1">STLINK_VCP_RX_OUT</text>
<text x="226.2" y="63.9">STLINK_VCP_TX_IN</text>
<text x="248.8" y="61.6">0</text>
<text x="10.1" y="70.3">DEV_W1</text>
<text x="52.2" y="71.5">STLINK_VCP_RX_LINK</text>
<text x="148.5" y="66.7">STLINK-V3MODS</text>
<text x="226.4" y="71.5">STLINK_VCP_RX_OUT</text>
<text x="246.3" y="68">0</text>
<text x="267.8" y="66.5">STLINK_VCP_TX_LINK</text>
<text x="10.1" y="75.4">DEV_W3</text>
<text x="10.1" y="77.9">DEV_W4</text>
<text x="10.1" y="72.8">DEV_W2</text>
<text x="64.7" y="74.1">DEV_W2</text>
<text x="247.5" y="76.9">0</text>
<text x="267.8" y="74.1">STLINK_VCP_RX_LINK</text>
<text x="10.1" y="80.4">DEV_W5</text>
<text x="10.1" y="83">DEV_W6</text>
<text x="64.6" y="78.2">VCP_RX_ISO - FIT FOR STLINK / OPEN FOR ESP USB</text>
<text x="124.8" y="79.2">DEV_N1</text>
<text x="10.1" y="85.5">DEV_W7</text>
<text x="10.1" y="88.1">DEV_W8</text>
<text x="58.7" y="85.5">STLINK_T_VCC</text>
<text x="59.8" y="88.1">VDD_TARGET</text>
<text x="31.6" y="92.1">DEV_CORE_WEST</text>
<text x="64.6" y="92.1">T_VCC_ISO - FIT FOR STLINK / OPEN FOR USB-ONLY</text>
<text x="205.6" y="95.9">10k</text>
<text x="139.9" y="98.2">STLINK_CLK_MUX</text>
<text x="177" y="99.5">DEV_USER_BTN</text>
<text x="244.4" y="96.9">DEV_USER_LED</text>
<text x="10.6" y="107.1">DEV_E1</text>
<text x="255.1" y="104.8">DEV_USER_LED_GREEN</text>
<text x="272.9" y="102.3">1k</text>
<text x="10.6" y="109.6">DEV_E2</text>
<text x="10.6" y="112.2">DEV_E3</text>
<text x="121.7" y="112.2">STLINK_SWCLK</text>
<text x="10.6" y="114.7">DEV_E4</text>
<text x="10.6" y="117.3">DEV_E5</text>
<text x="10.6" y="119.8">DEV_E6</text>
<text x="149.7" y="115">0</text>
<text x="152.3" y="116.3">PZ254V-11-02P</text>
<text x="198.4" y="119.8">DEV_N5</text>
<text x="250.5" y="119.8">DEV_N6</text>
<text x="10.6" y="122.3">DEV_E7</text>
<text x="10.6" y="124.9">DEV_E8</text>
<text x="190.9" y="122.3">DEV_USER_BTN</text>
<text x="243.1" y="122.3">DEV_USER_LED</text>
<text x="31.6" y="129">DEV_CORE_EAST</text>
<text x="203.1" y="126.4">USER_BTN_EN (DEFAULT SHORT)</text>
<text x="256.4" y="126.4">USER_LED_EN (DEFAULT SHORT)</text>
<text x="10.6" y="145.2">DEV_S1</text>
<text x="10.6" y="147.7">DEV_S2</text>
<text x="10.6" y="150.3">DEV_S3</text>
<text x="10.6" y="152.8">DEV_S4</text>
<text x="10.6" y="155.4">DEV_S5</text>
<text x="133.7" y="150.3">DEV_N4</text>
<text x="10.6" y="157.9">DEV_S6</text>
<text x="10.6" y="160.4">DEV_S7</text>
<text x="156.1" y="156.9">BOOT_SEL</text>
<text x="10.6" y="163">DEV_S8</text>
<text x="31.6" y="167.1">DEV_CORE_SOUTH</text>
<text x="22.7" y="186.1">DEV_KNW_SOCKET_TBD</text>
<text x="54.5" y="186.1">DEV_KNE_SOCKET_TBD</text>
<text x="85" y="186.1">DEV_KSW_SOCKET_TBD</text>
</g>
<g font-size="1.8" fill="#999">
<text x="131.7" y="39.1" transform="rotate(-90 131.7 39.1)">1</text>
<text x="133" y="41.2" transform="rotate(-90 133 41.2)">1</text>
<text x="135.8" y="41.3">TP15</text>
<text x="121.8" y="46.4">STLINK_SWO_TDO</text>
<text x="68.5" y="101">JC6</text>
<text x="67.3" y="103.3">1</text>
<text x="69.4" y="104.6">非焊接件</text>
<text x="68.5" y="108.6">JUMPER CAP - JP8 NRST DEFAULT FITTED</text>
<text x="68.5" y="113.7">JC7</text>
<text x="67.3" y="116">1</text>
<text x="69.4" y="117.3">非焊接件</text>
<text x="68.5" y="121.3">JUMPER CAP - JP9 VCP TX DEFAULT FITTED</text>
<text x="137" y="123.9">JC10</text>
<text x="67.3" y="128.7">1</text>
<text x="68.5" y="126.4">JC8</text>
<text x="69.4" y="130">非焊接件</text>
<text x="135.9" y="126.2">1</text>
<text x="137" y="131.5">JUMPER CAP 2.54mm - JP3 DEFAULT FITTED</text>
<text x="68.5" y="134">JUMPER CAP - JP10 VCP RX DEFAULT FITTED</text>
<text x="67.3" y="141.4">1</text>
<text x="68.5" y="139.1">JC9</text>
<text x="199.4" y="142.7">1</text>
<text x="200.5" y="140.4">JC2</text>
<text x="254" y="142.7">1</text>
<text x="255.1" y="140.4">JC3</text>
<text x="68.5" y="146.7">JUMPER CAP - JP11 T_VCC DEFAULT FITTED</text>
<text x="200.5" y="148">JUMPER CAP 2.54mm - JP5 DEFAULT FITTED</text>
<text x="255.1" y="148">JUMPER CAP 2.54mm - JP6 DEFAULT FITTED</text>
</g>
<g font-size="1.6" fill="#000080">
<text x="148.5" y="73.1">SW1</text>
<text x="215.8" y="93.4">SW2</text>
</g>
<g font-size="1.6" fill="#00f">
<text x="148.5" y="85.8">DEV_RESET</text>
<text x="215.8" y="106.1">DEV_USER</text>
</g>
<g font-size="1.6">
<text x="148.5" y="118.3">JP3 CLOSE = NORMAL</text>
<text x="148.5" y="120.1">JP3 FITTED = SWD ENABLED</text>
<text x="148.5" y="159.4">JP4 OPEN = NORMAL</text>
</g>
</svg>
